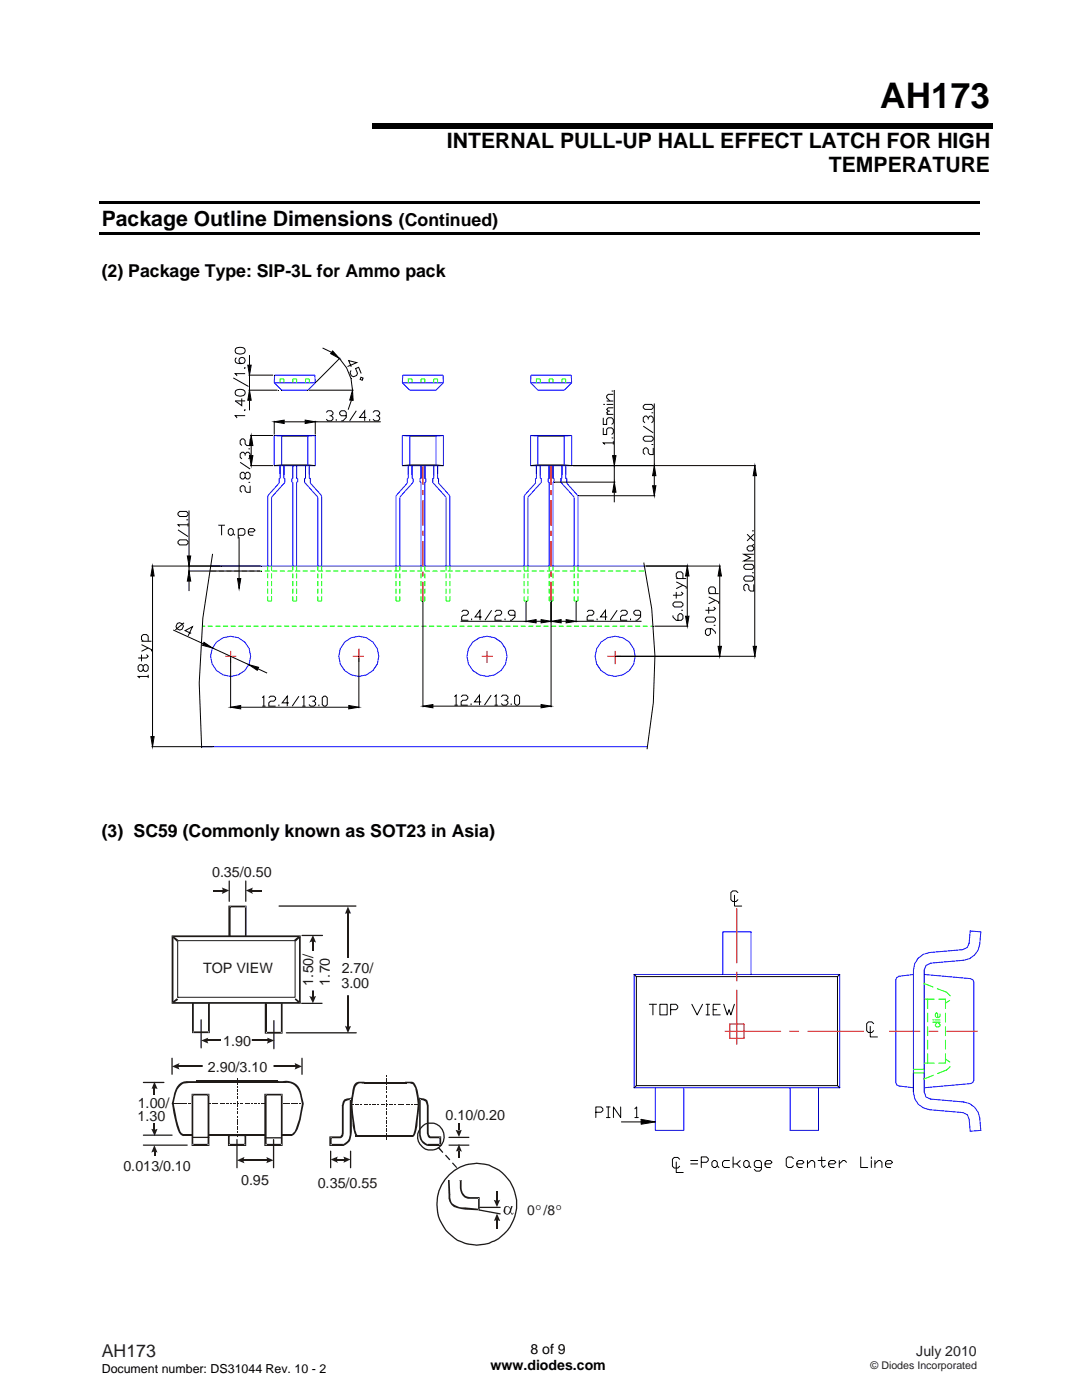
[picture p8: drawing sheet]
<svg xmlns="http://www.w3.org/2000/svg" width="216mm" height="279mm" viewBox="0 0 216 279" stroke-linecap="round" stroke-linejoin="round" font-family="sans-serif">
<path d="M74.3 24.5h123.8v1.1h-123.8zM19.8 40.2h175.6v.5h-175.6zM19.8 46.3h175.6v.5h-175.6z" fill="#000"/>
<g fill="none" stroke="#00f" stroke-width=".2">
<path d="M54.7 76.4h8.2M54.7 76.4l.1-1.5h8l.1 1.5M54.7 76.4l1.5 1.5h5.2l1.5-1.5M80.3 76.4h8.2M80.3 76.4l.1-1.5h8l.1 1.5M80.3 76.4l1.5 1.5h5.2l1.5-1.5M105.9 76.4h8.2M105.9 76.4v-1.5h8.1l.1 1.5M105.9 76.4l1.4 1.5h5.3l1.5-1.5M54.7 86.9l1.5 .1v5.8M54.7 86.9v6h8.2v-6M54.7 86.9h8.2"/>
<path d="M55.9 92.9v2.6h-.2v.9l-2.3 2.7v13.9M56.6 92.9v2.6h.3v.8l-2.7 3v13.7M58.4 92.9v2.6h-.2v.7h.2v16.8M59.2 92.9v2.6h.2v.7h-.2v16.8M61 92.9v2.6h-.2v.8l2.6 3v13.7M61.7 92.9v2.6h.2v.9l2.3 2.7v13.9M62.9 86.9l-1.5 .1v5.8M80.3 86.9l1.5 .1v5.8M80.3 86.9v6h8.2v-6M80.3 86.9h8.2M81.5 92.9v2.6h-.2v.9l-2.3 2.7v13.9M82.2 92.9v2.6h.2v.8l-2.6 3v13.7"/>
<path d="M84 92.9v2.6h-.2v.7h.2v16.8M84.8 92.9v2.6h.2v.7h-.2v16.8M86.6 92.9v2.6h-.3v.8l2.7 3v13.7M87.3 92.9v2.6h.2v.9l2.3 2.7v13.9M88.5 86.9l-1.5 .1v5.8M105.9 86.9l1.4 .1v5.8M105.9 86.9v6h8.2v-6M105.9 86.9h8.2M107 92.9v2.6h-.2v.9l-2.2 2.7v13.9M107.8 92.9v2.6h.2v.8l-2.7 3v13.7M109.6 92.9v2.6h-.2v.7h.2v16.8M110.3 92.9v2.6h.3v.7h-.3v16.8"/>
<path d="M112.1 92.9v2.6h-.2v.8l2.7 3v13.7M112.9 92.9v2.6h.2v.9l2.2 2.7v13.9M114.1 86.9l-1.5 .1v5.8M42 113h86.6M40.2 149h89"/>
<circle cx="46" cy="131" r="4"/>
<circle cx="71.6" cy="131" r="4"/>
<circle cx="97.2" cy="131" r="4"/>
<circle cx="122.7" cy="131" r="4"/>
</g>
<g fill="none" stroke="#0f0" stroke-width=".2">
<path d="M55.9 76.4v-.8h.7v.8M58.4 76.4v-.8h.8v.8M61 76.4v-.8h.7v.8M81.5 76.4v-.8h.7v.8M84 76.4v-.8h.8v.8M86.6 76.4v-.8h.7v.8M107 76.4v-.8h.8v.8M109.6 76.4v-.8h.7v.8M112.1 76.4v-.8h.8v.8M42 114h1.2M43.7 114h1M45.2 114h1"/>
<path d="M46.7 114h1M48.2 114h1.1M49.8 114h1M51.3 114h1M52.8 114h1M53.4 119v1h.8v-1M53.4 113v.9M53.4 114.4v1M53.4 116v1M53.4 117.5v1M54.2 113v.9M54.2 114.4v1"/>
<path d="M54.2 116v1M54.2 117.5v1M54.3 114h1M55.8 114h1.1M57.4 114h1M58.4 119v1h.8v-1M58.4 113v.9M58.4 114.4v1M58.4 116v1M58.4 117.5v1M58.9 114h1M59.2 113v.9"/>
<path d="M59.2 114.4v1M59.2 116v1M59.2 117.5v1M60.4 114h1M61.9 114h1M63.4 119v1h.8v-1M63.4 113v.9M63.4 114.4v1M63.4 116v1M63.4 117.5v1M63.5 114h1M64.2 113v.9"/>
<path d="M64.2 114.4v1M64.2 116v1M64.2 117.5v1M65 114h1M66.5 114h1M68 114h1M69.6 114h1M71.1 114h1M72.6 114h1M74.1 114h1M75.6 114h1.1M77.2 114h1"/>
<path d="M78.7 114h1M79 119v1h.8v-1M79 113v.9M79 114.4v1M79 116v1M79 117.5v1M79.8 113v.9M79.8 114.4v1M79.8 116v1M79.8 117.5v1M80.2 114h1M81.7 114h1"/>
<path d="M83.2 114h1.1M84 119v1h.8v-1M84 113v.9M84 114.4v1M84 116v1M84 117.5v1M84.8 114h1M84.8 113v.9M84.8 114.4v1M84.8 116v1M84.8 117.5v1M86.3 114h1"/>
<path d="M87.8 114h1M89 119v1h.8v-1M89 113v.9M89 114.4v1M89 116v1M89 117.5v1M89.3 114h1.1M89.8 113v.9M89.8 114.4v1M89.8 116v1M89.8 117.5v1M90.9 114h1"/>
<path d="M92.4 114h1M93.9 114h1M95.4 114h1.1M97 114h1M98.5 114h1M100 114h1M101.5 114h1.1M103 114h1.1M104.6 114h1M104.6 119v1h.7v-1M104.6 113v.9M104.6 114.4v1"/>
<path d="M104.6 116v1M104.6 117.5v1M105.3 113v.9M105.3 114.4v1M105.3 116v1M105.3 117.5v1M106.1 114h1M107.6 114h1M109.1 114h1.1M109.6 119v1h.7v-1M109.6 113v.9M109.6 114.4v1"/>
<path d="M109.6 116v1M109.6 117.5v1M110.3 113v.9M110.3 114.4v1M110.3 116v1M110.3 117.5v1M110.7 114h1M112.2 114h1M113.7 114h1M114.6 119v1h.7v-1M114.6 113v.9M114.6 114.4v1"/>
<path d="M114.6 116v1M114.6 117.5v1M115.2 114h1M115.3 113v.9M115.3 114.4v1M115.3 116v1M115.3 117.5v1M116.8 114h1M118.3 114h1M119.8 114h1M121.3 114h1M122.9 114h.9"/>
<path d="M124.4 114h1M125.9 114h1M127.4 114h1.2M40.3 125h.6M41.4 125h1.1M43 125h1M44.5 125h1M46 125h1M47.5 125h1.1M49.1 125h1M50.6 125h1M52.1 125h1"/>
<path d="M53.6 125h1.1M55.2 125h1M56.7 125h1M58.2 125h1M59.7 125h1M61.3 125h1M62.8 125h1M64.3 125h1M65.8 125h1M67.3 125h1M68.9 125h1M70.4 125h1"/>
<path d="M71.9 125h1M73.4 125h1M75 125h1M76.5 125h1M78 125h1M79.5 125h1M81 125h1.1M82.6 125h1M84.1 125h1M85.6 125h1M87.1 125h1M88.6 125h1.1"/>
<path d="M90.2 125h1M91.7 125h1M93.2 125h1M94.7 125h1.1M96.3 125h1M97.8 125h1M99.3 125h1M100.8 125h1.1M102.4 125h1M103.9 125h1M105.4 125h1M106.9 125h1"/>
<path d="M108.5 125h1M110 125h1M111.5 125h1M113 125h1M114.5 125h1M116.1 125h1M117.6 125h1M119.1 125h1M120.6 125h1M122.2 125h1M123.7 125h1M125.2 125h1"/>
<path d="M126.7 125h1M128.2 125h1.1M129.8 125h.6"/>
</g>
<g fill="none" stroke="#f00" stroke-width=".2">
<path d="M84.4 92.9v3.9M84.4 97.8v1M84.4 99.8v5.1M110 92.9v3.9M110 97.8v1M110 99.8v5.1M84.4 105.9v1.1M84.4 108v5.1M84.4 114.1v1M84.4 116.1v3.9M110 105.9v1.1M110 108v5.1"/>
<path d="M110 114.1v1M110 116.1v3.9M45 131h2.2M46 129.9v2.4M70.4 131h2.2M71.6 129.5v2.6M96.1 131h2.2M97.2 129.9v2.4M121.2 131h2.6M122.7 129.9v2.6"/>
</g>
<g fill="none" stroke="#000" stroke-width=".2">
<path d="M46.5 75.4l3.1 1.7M47 78a1.26 1.26 0 0 1 1.9 .3v.2a1.14 1.14 0 0 1-2 0zM47 69.6a1.58 1.58 0 0 1 1.8 0 .63 .63 0 0 1-.3 .9 1.65 1.65 0 0 1-1.5-.1zM47.2 71.4a.59 .59 0 0 0-.3 .6 .59 .59 0 0 0 .4 .5 1.5 1.5 0 0 0 1.5-.2 .62 .62 0 0 0-.3-.9 .62 .62 0 0 0-.8 .4 .62 .62 0 0 0 .5 .8M48.2 79.5v1.5l-1.3-1h2M48.8 73.3l.1 .1h-.2M48.9 74.6h-2l.4 .4M49.4 72.9h.7l-.3 2zM49.6 74.9h4.9M49.6 77.9h5.8M49.8 70.9v2M49.8 74.9v3"/>
<path d="M49.8 79.9v2M49.8 77.9l.3 2h-.7zM61.6 77.9h8.9M64.4 69.4l1.8 .9M66.4 70l1.3 1.5-1.7-.9zM67.7 71.5l1.5 1.9 .8 2.2 .3 2.3M67.9 71.4l-4.8 4.9M69.3 73.2l1.9-.8-1.6-.4 .5 1.2M70 73.9l-.2 .5 .3 .6 .4 .2 .7-.3 .1-.4-.3-.9 .6-.3 .5 1.2M70.1 79.9l-.6 1.9M70.3 77.9l.2 2-.7-.1zM72 75.3l.5 .2-.2 .4-.4-.2z"/>
<path d="M122 78h.4M122.4 78.7h-1l-.3 .3v.4l.6 .6M122.6 77.8v13.1M47.9 92.3l2 1.3M48.8 81.7l.1 .1-.1 .1-.1-.1M48.9 83h-2l.4 .4M48.9 90.9v-.3l-.3-.3h-.3l-.4 .3v.6l.4 .4M48.9 94.6l.4-.3h.3l.3 .3v.7l-.3 .3h-.3l-.4-.3v-.7l-.3-.3h-.3l-.4 .3v.7l.4 .3h.3l.3-.3M48.9 90.6l.4-.3h.3l.3 .3v.6l-.3 .4M49.6 96.3h.3M49.6 89.6h.3M49.8 90.9h.7l-.4 2z"/>
<path d="M49.9 92.9h4.6M49.9 86.9h4.6M49.9 96.9v1.4h-.6l-.4-.4v-.6l-.3-.4h-.3l-.4 .4v.6l.4 .4M49.9 87.6v1.3h-.6l-.4-.3v-.7l-.3-.3h-.3l-.4 .3v.7l.4 .3M50.1 86.9l.4 2h-.7zM50.1 88.9v2M54.7 84.2l2-.4v.7zM54.7 92.9l1.5-.1 6.7 .1M54.7 84v2.7M56.2 87h5.2M56.7 84.2h4.2M60.9 83.8l2 .4-2 .3z"/>
<path d="M62.9 84v2.7M62.9 84.2h13.1M65.1 82.3l.3-.3h.7l.3 .3v.3l-.3 .4h-.3M66.1 83l.3 .3v.4l-.3 .3h-.7l-.3-.3M67.1 83.7v.3M69.1 83h-1l-.3-.4v-.3l.3-.3h.7l.3 .3v1l-.7 .7h-.3M71.1 82l-1.3 2M73.1 83.3h-1.3l1-1.3v2M73.8 83.7v.3M74.4 82.3l.4-.3h.6l.4 .3v.3l-.4 .4h-.3M75.4 83l.4 .3v.4l-.4 .3h-.6l-.4-.3M80.3 92.9l1.5-.1 6.7 .1"/>
<path d="M81.8 87h5.2M105.9 92.9l1.4-.1 6.8 .1M107.3 87h5.3M110.7 96.2h12.1M114.3 92.9h36.5M115.5 98.9h15.2M120.4 85.4v1.3h.7v-1l.3-.3h.6l.4 .3v.7l-.4 .3M120.4 83.4v1.3h.7v-1l.3-.3h.6l.4 .3v.7l-.4 .3M120.4 80.7h.3M121.1 80h1.3M121.1 82.7h1.3M121.1 80.7h1.3"/>
<path d="M121.7 82h-.3l-.3 .4 .3 .3M122 87.4h.4M122.2 90.9h.7l-.3 2zM122.4 88.4h-2l.3 .3M122.4 81.4h-1l-.3 .3 .3 .3M122.4 88.1v.6M122.6 92.9v3.3M122.6 98.2v2M122.6 96.2l.3 2h-.7zM128.4 87.4l.3-.3h1.3l.3 .3v.3l-.3 .4h-1.3l-.3-.4zM128.4 81l.3-.3h1.3l.3 .3v.4l-.3 .3h-1.3l-.3-.3zM128.4 85l1.9 1.4"/>
<path d="M129.3 83.4l.4-.4h.3l.3 .4v.7l-.3 .3M129.3 83.7v-.3l-.3-.4h-.3l-.3 .4v.7l.3 .3M130 88.7h.3M130 82.4h.3M130.2 96.9h.7l-.3 2zM130.3 89.4v1.3h-.6l-.4-.3v-.7l-.3-.3h-.3l-.3 .3v.7l.3 .3M130.6 80.5v12.4M130.6 94.9v2M130.6 92.9l.3 2h-.7zM150.6 94.9v34.1M150.6 92.9l.3 2h-.6zM30.2 113h21.8"/>
<path d="M30.4 115v32M30.4 113l.4 2h-.7zM35.5 108.1l.4-.4h1.3l.3 .4v.3l-.3 .4h-1.3l-.4-.4zM35.5 102.4l.4-.3h1.3l.3 .3v.3l-.3 .4h-1.3l-.4-.4zM35.5 105.7l2 1.4M37.2 103.7h.3M37.4 111h.7l-.4 2zM37.5 104.7h-2l.4 .4M37.5 114h14.5M37.5 104.4v.7M37.7 101.9v9.1M37.7 113v1"/>
<path d="M37.7 116v2M37.7 114l.4 2h-.7zM42.4 110.5l-1.9 12.9-.7 12.9 .4 13M43.6 104.8h1.3M44.2 104.8v2M45.6 105.8l.3-.3h.3l.3 .3v.7l-.3 .3h-.3l-.3-.3zM46.5 106.5l.4 .3M47.4 115.5h.6l-.3 2zM47.5 105.8l.4-.3h.7l.3 .3v.7l-.3 .3h-1.1M47.5 105.5v2M47.7 107.2v8.3M49.6 106.2h.9l.4-.4-.4-.3h-.6l-.3 .3v.7l.3 .3h.6"/>
<path d="M128.5 112.3a92.5 92.5 0 0 1 .6 37.2M128.8 113h15M134.9 116.1l2 1v.4M134.9 118.1v1.4M134.9 115.5h2M135.3 115.5l-.4-.4v-.6l.4-.4h.6l.4 .4v1M135.9 118.1l.4 .4-.4 .3h-1.6M136.3 116.8l-1.4 .7M137.1 113l.4 2h-.7zM137.1 115v8M141.4 119.1l2 1v.4M141.4 118.5h2"/>
<path d="M141.8 118.5l-.4-.4v-.6l.4-.4h.6l.3 .4v1M142.7 119.8l-1.3 .7M143.6 115v14M143.6 113l.4 2h-.7zM148.7 115h1.4l.3 .3v.3l-.3 .4h-1.4l-.3-.4v-.3zM148.7 112.6h1.4l.3 .4v.3l-.3 .3h-1.4l-.3-.3v-.3zM149.1 109.3l.3-.4h.7l.3 .4v.3l-.3 .4h-.7l-.3-.4zM149.1 106.6l1.3 1.3M150.1 114.3h.3M150.1 105.9h.3M150.4 110.6h-2l1.4 .7-1.4 .7h2M150.4 106.6l-1.3 1.3"/>
<path d="M150.4 108.6l-.3 .3M150.4 116.6v1.4h-.6l-.4-.4v-.6l-.3-.4h-.4l-.3 .4v.6l.3 .4M28.2 128h2M28.2 128.7l2 .9v.4M28.2 130.6v1.4M28.6 133l.3-.3h.3l.4 .3v.6l-.4 .4h-.3l-.3-.4v-.6l-.4-.3h-.3l-.3 .3v.6l.3 .4h.3l.4-.4M28.6 128l-.4-.4v-.6l.4-.4h.6l.4 .4v1M29.2 130.6l.4 .4-.4 .3h-1.6M29.6 129.3l-1.4 .7M29.6 135h-2l.3 .3M29.6 134.7v.6M34.6 125.7l6 2.8"/>
<path d="M35.4 124.4l.4-.1 .6 .2 .2 .5-.3 .6-.4 .2-.6-.3-.2-.5zM36.7 124.3l-1.7 1.4M38.1 126.4l-1.2-.5 1.5-.8-.9 1.8M40.7 128.2l1.7 1.1-2-.5zM42.4 129.3l7.3 3.4M46 131.2v10.1M49.7 132.7l1.9 .5-.3 .6zM51.5 133.5l1.8 .8M52.3 139.3l.3-.4v2M53.6 139.3l.4-.4h.7l.3 .4v.3l-.3 .3h-.7l-.4 .4v.6h1.4M59.6 138.9l-1.3 2M60.3 139.3l.3-.4v2"/>
<path d="M61.6 139.3l.4-.4h.6l.4 .4v.3l-.4 .3h-.3M62.6 139.9l.4 .4v.3l-.4 .3h-.6l-.4-.3M64.3 139.3l.3-.4h.4l.3 .4v1.3l-.3 .3h-.4l-.3-.3zM71.6 131.2v10.1M84.4 120.1v21M90.7 139.1l.3-.4v2M91.9 124h13.1M92 139.1l.4-.4h.6l.3 .4v.3l-.3 .3h-.6l-.4 .4v.6h1.3M92.1 122.1l.3-.3h.7l.4 .3v.3l-.4 .4h-.7l-.3 .3v.7h1.4M94.1 123.4v.4M96.1 123.1h-1.3l1-1.3v2M98 138.7l-1.3 2"/>
<path d="M98.1 121.8l-1.3 2M98.7 139.1l.3-.4v2M98.8 122.1l.3-.3h.7l.3 .3v.3l-.3 .4h-.7l-.3 .3v.7h1.3M100 139.1l.3-.4h.7l.3 .4v.3l-.3 .3h-.3M100.8 123.4v.4M101 139.7l.3 .4v.3l-.3 .3h-.7l-.3-.3M102.8 122.8h-1l-.4-.4v-.3l.4-.3h.6l.4 .3v1l-.7 .7h-.3M103 138.7h.3l.4 .4v1.3l-.4 .3h-.3l-.3-.3v-1.3zM105 120.1v4.1M105 124l2-.3v.6zM107 124h1M108 123.7l2 .3-2 .3z"/>
<path d="M110 120.1v21M110 124l2-.3v.6zM112 124h1M113 123.7l2 .3-2 .3zM115 120.1v4.1M115 124h13M117.2 122.1l.3-.3h.7l.3 .3v.3l-.3 .4h-.7l-.3 .3v.7h1.3M119.1 123.4v.4M121.2 123.1h-1.4l1-1.3v2M123 131h27.8M123.1 121.8l-1.3 2M123.8 122.1l.3-.3h.7l.4 .3v.3l-.4 .4h-.7l-.3 .3v.7h1.4"/>
<path d="M125.8 123.4v.4M127.8 122.8h-1l-.3-.4v-.3l.3-.3h.7l.3 .3v1l-.7 .7h-.3M130.6 125h6.7M134.3 122.8v.3l.6 .7h1l.4-.3v-.7l-.4-.3h-.3l-.3 .3v1M134.6 120.1h1.3l.4 .4v.3l-.4 .3h-1.3l-.3-.3v-.3zM135.9 121.8h.4M136.8 123h.7l-.4 2zM140.8 123.5l.3-.4h1.3l.3 .4v.3l-.3 .3h-1.3l-.3-.3zM141.4 121.1v1.4M141.8 125.5v1l-.4 .3h-.3l-.3-.3v-.7l.3-.3h1l.6 .7v.3M142.4 121.1l.3 .4-.3 .3h-1.6M142.4 124.8h.3"/>
<path d="M143.3 129h.7l-.4 2zM150.3 129h.6l-.3 2zM30.1 147h.7l-.4 2zM30.2 149h12.3M46 141.1l2-.3v.7zM48 141.1h21.6M52.3 140.9h.7M55.6 140.6v.3M57.6 140.3h-1.3l1-1.4v2M60.3 140.9h.7M63.6 140.6v.3M69.6 140.8l2 .3-2 .4z"/>
<path d="M84.4 140.9l2-.3v.7zM86.4 140.9h21.6M90.7 140.7h.7M94 140.4v.3M96 140.1h-1.3l1-1.4v2M98.7 140.7h.6M102 140.4v.3M108 140.6l2 .3-2 .4z"/>
</g>
<g fill="#000">
<path d="M49.8 77.9l.3 2h-.7zM49.4 72.9h.7l-.3 2zM66.4 70l1.3 1.5-1.7-.9zM70.3 77.9l.2 2-.7-.1zM49.8 90.9h.7l-.4 2zM50.1 86.9l.4 2h-.7zM54.7 84.2l2-.4v.7zM60.9 83.8l2 .4-2 .3zM122.6 96.2l.3 2h-.7zM122.2 90.9h.7l-.3 2zM130.2 96.9h.7l-.3 2zM130.6 92.9l.3 2h-.7z"/>
<path d="M150.6 92.9l.3 2h-.6zM30.4 113l.4 2h-.7zM37.7 114l.4 2h-.7zM37.4 111h.7l-.4 2zM47.4 115.5h.6l-.3 2zM137.1 113l.4 2h-.7zM143.6 113l.4 2h-.7zM40.7 128.2l1.7 1.1-2-.5zM49.7 132.7l1.9 .5-.3 .6zM105 124l2-.3v.6zM108 123.7l2 .3-2 .3zM110 124l2-.3v.6z"/>
<path d="M113 123.7l2 .3-2 .3zM136.8 123h.7l-.4 2zM143.3 129h.7l-.4 2zM150.3 129h.6l-.3 2zM30.1 147h.7l-.4 2zM46 141.1l2-.3v.7zM69.6 140.8l2 .3-2 .4zM84.4 140.9l2-.3v.7zM108 140.6l2 .3-2 .4z"/>
</g>
<path d="M45.7 226.5h3.2v2h-3.2z" fill="#fff"/>
<path d="M45.7 228.3h3.2v.4h-3.2zM48.9 228.5h.2v.2h-.2zM48.8 226.5h.3v2h-.3zM48.9 226.4h.2v.1h-.2zM45.7 226.4h3.2v.3h-3.2zM45.5 226.4h.2v.1h-.2zM45.5 226.5h.3v2h-.3zM45.5 228.5h.2v.2h-.2z" fill-rule="evenodd" fill="#1f1a17"/>
<path d="M36.5 226.6h21.7" fill="none" stroke="#1f1a17" stroke-width=".34"/>
<path d="M34.3 211.2v3.2M60.3 211.2v3.2" fill="none" stroke="#1f1a17" stroke-width=".26"/>
<path d="M34.3 212.8l1.5-.6a1.04 1.04 0 0 0 0 1.2z" fill-rule="evenodd" fill="#1f1a17"/>
<path d="M35.6 212.8h23.4" fill="none" stroke="#1f1a17" stroke-width=".25"/>
<path d="M58.8 212.2l1.5 .6-1.5 .6 .2-.4z" fill-rule="evenodd" fill="#1f1a17"/>
<path d="M89.6 228.5h4" fill="none" stroke="#1f1a17" stroke-width=".26"/>
<path d="M30.8 228.5l.6 1.5-.3-.2-.9 .2z" fill-rule="evenodd" fill="#1f1a17"/>
<path d="M30.7 229.8h.3v.9h-.3z" fill="#1f1a17"/>
<path d="M45.7 175.8v4.1M49 175.8v4.1M89.6 227h4" fill="none" stroke="#1f1a17" stroke-width=".26"/>
<g fill="#1f1a17">
<path d="M44.3 177.1l1.4 .6-1.4 .6a1 1 0 0 0 0-1.2z" fill-rule="evenodd"/>
<path d="M49 177.7l1.5-.6-.2 .3v.8l.2 .2z" fill-rule="evenodd"/>
</g>
<g fill="#1f1a17">
<path d="M42.6 177.6h1.9v.3h-1.9z"/>
<path d="M50.2 177.6h2v.3h-2z"/>
</g>
<path d="M55.7 180.8h15.3M60.3 186.7h4M28.6 216h4.1M57.1 206.1h14M60.2 200.2h4.1M28.6 226.5h5.7M28.6 228.5h8.8" fill="none" stroke="#1f1a17" stroke-width=".26"/>
<path d="M62.4 186.6l.7 1.5-.5-.2-.9 .2z" fill-rule="evenodd" fill="#1f1a17"/>
<path d="M62.4 187.9v11" fill="none" stroke="#1f1a17" stroke-width=".25"/>
<g fill="#1f1a17">
<path d="M61.7 198.8l.5 .1 .9-.1-.7 1.4z" fill-rule="evenodd"/>
<path d="M69.4 180.9l.7 1.5a1.32 1.32 0 0 0-1.3 0z" fill-rule="evenodd"/>
</g>
<path d="M69.5 182.2v22.7" fill="none" stroke="#1f1a17" stroke-width=".25"/>
<g fill="#1f1a17">
<path d="M68.8 204.7l.4 .2 .9-.2-.7 1.5z" fill-rule="evenodd"/>
<path d="M66 231.4l1.5-.6-.2 .3v.7l.2 .3z" fill-rule="evenodd"/>
<path d="M68.5 230.8l1.5 .6-1.5 .7 .2-.4v-.6z" fill-rule="evenodd"/>
<path d="M47.3 231.6l1.5-.7-.2 .4v.5l.2 .4z" fill-rule="evenodd"/>
</g>
<path d="M67.2 231.3h1.5v.3h-1.5z" fill="#1f1a17"/>
<path d="M48.6 231.5h4.8" fill="none" stroke="#1f1a17" stroke-width=".25"/>
<path d="M53.1 230.9l1.5 .7-1.5 .6 .2-.4v-.6z" fill-rule="evenodd" fill="#1f1a17"/>
<path d="M66 229.7v3.3M70 229.7v3.3" fill="none" stroke="#1f1a17" stroke-width=".26"/>
<path d="M60.2 190h6.1v7.6h-6.1z" fill="#fff"/>
<path d="M60.2 190h6.1v7.6h-6.1z" fill="none" stroke="#fff" stroke-width=".2"/>
<g fill="#fff">
<path d="M26.5 218.4h7.6v4.9h-7.6z"/>
<path d="M66.5 191.3h7.5v7.2h-7.5z"/>
</g>
<path d="M66.5 191.3h7.5v7.2h-7.5z" fill="none" stroke="#fff" stroke-width=".2"/>
<path d="M40.6 211.2h13.9v3.2h-13.9z" fill="#fff"/>
<path d="M40.6 211.2h13.9v3.2h-13.9z" fill="none" stroke="#fff" stroke-width=".2"/>
<path d="M38.4 218.4h3.2v10.1h-3.2z" fill="#fff"/>
<path d="M38.4 228.3h3.2v.4h-3.2zM41.6 228.5h.2v.2h-.2zM41.4 218.4h.4v10.1h-.4zM41.6 218.3h.2v.1h-.2zM38.4 218.3h3.2v.3h-3.2zM38.2 218.3h.2v.1h-.2zM38.2 218.4h.4v10.1h-.4zM38.2 228.5h.2v.2h-.2z" fill-rule="evenodd" fill="#1f1a17"/>
<path d="M53 218.4h3.2v10.1h-3.2z" fill="#fff"/>
<path d="M53 228.3h3.2v.4h-3.2zM56.2 228.5h.2v.2h-.2zM56 218.4h.4v10.1h-.4zM56.2 218.3h.2v.1h-.2zM53 218.3h3.2v.3h-3.2zM52.7 218.3h.3v.1h-.3zM52.7 218.4h.5v10.1h-.5zM52.7 228.5h.3v.2h-.3z" fill-rule="evenodd" fill="#1f1a17"/>
<path d="M68.6 219.9a1.58 1.58 0 0 1 1.4-.6v7.2a2.06 2.06 0 0 1-1.5 2h-2.5v-1.5h1.7a.76 .76 0 0 0 .7-.7v-5.6z" fill-rule="evenodd" fill="#fff"/>
<path d="M68.7 219.4l1.3-.3v.4a1.17 1.17 0 0 0-1.4 1.2h-.4a1.67 1.67 0 0 1 .5-1.3zM70 219.1v.2zM70 219.1l.1 .4h-.1zM70 219.1h.2v.2h-.2zM69.8 219.3h.4v6.6h-.4zM69.8 225.9h.4l-.2 1.5-.4-.2zM68.4 228.4l.8-.5 .4-.7 .4 .2a2.53 2.53 0 0 1-1.5 1.3zM68.5 228.5v.2zM66 228.3h2.5v.4h-2.5zM65.7 228.5h.3v.2h-.3zM65.7 227h.5v1.5h-.5zM65.7 226.8h.3v.2h-.3zM66 226.8h1.7v.4h-1.7zM68.2 225.6h.4a1.19 1.19 0 0 1-.6 1.6h-.3v-.4l.3-.1a1.08 1.08 0 0 0 .2-1.1zM68.2 225.3h.4v.3h-.4zM68.2 224.9h.4v.4h-.4zM68.2 220.7h.4v4.2h-.4zM68.2 220.7h.2z" fill-rule="evenodd" fill="#1f1a17"/>
<path d="M38.4 227h3.3M47.3 227.4v5.6M52.9 227.1h3.2M54.6 227.4v5.6" fill="none" stroke="#1f1a17" stroke-width=".26"/>
<path d="M83.8 219.3a1.25 1.25 0 0 1 1.5 1.4v5a1.16 1.16 0 0 0 .5 1.2l2.1 .1v1.5h-2.6a2.16 2.16 0 0 1-1.5-2.6z" fill-rule="evenodd" fill="#fff"/>
<g fill="#1f1a17">
<path d="M83.9 219.1a1.24 1.24 0 0 1 1.5 1.1l.1 .5h-.3l-.1-.4a.76 .76 0 0 0-.7-.7l-.6-.1zM83.9 219.1l-.1 .2zM83.8 219.1v.4zM83.6 219.1h.2v.2h-.2zM83.6 219.3h.3v6.6h-.3zM83.6 225.9h.3l.2 1.3-.3 .2zM83.8 227.4l.3-.2 .2 .4 1 .8v.3a2.41 2.41 0 0 1-1.5-1.3zM85.3 228.5v.2zM85.3 228.3h2.6v.4h-2.6zM87.9 228.5h.1v.2h-.1zM87.7 227h.3v1.5h-.3zM87.9 226.8h.1v.2h-.1zM86.1 226.8h1.8v.4h-1.8zM85.2 225.6h.3a.89 .89 0 0 0 .6 1.2v.4a.64 .64 0 0 1-.8-.5zM85.2 225.3h.3v.3h-.3zM85.2 224.9h.3v.4h-.3zM85.2 220.7h.3v4.2h-.3zM85.3 220.7h.2z" fill-rule="evenodd"/>
<path d="M45.8 186.8h3.2v.3h-3.2zM49 187h.2v.1h-.2zM48.9 180.9h.3v6.1h-.3zM49 180.7h.2v.2h-.2zM45.8 180.7h3.2v.4h-3.2zM45.6 180.7h.2v.2h-.2zM45.6 180.9h.4v6.1h-.4zM45.6 187h.2v.1h-.2z" fill-rule="evenodd"/>
<path d="M38.5 205.8h3.2v.4h-3.2zM41.7 206h.2v.2h-.2zM41.5 200.1h.4v5.9h-.4zM41.7 199.8h.2v.3h-.2zM38.5 199.8h3.2v.4h-3.2zM38.3 199.8h.2v.3h-.2zM38.3 200.1h.4v5.9h-.4zM38.3 206h.2v.2h-.2z" fill-rule="evenodd"/>
<path d="M53.1 205.9h3.1v.4h-3.1zM56.2 206.1h.2v.2h-.2zM56 200.1h.4v6h-.4zM56.2 199.9h.2v.2h-.2zM53.1 199.9h3.1v.3h-3.1zM52.8 199.9h.3v.2h-.3zM52.8 200.1h.5v6h-.5zM52.8 206.1h.3v.2h-.3z" fill-rule="evenodd"/>
</g>
<path d="M39.3 215.9h16.2" fill="none" stroke="#1f1a17" stroke-width=".44"/>
<g fill="#1f1a17">
<path d="M35.5 225.4l.3-.1a1.18 1.18 0 0 0 1 1.1l-.1 .3a1.56 1.56 0 0 1-1.2-1.3zM34.3 220.3h.4l.6 3.2 .5 1.8-.3 .1-.9-3.3z" fill-rule="evenodd"/>
<path d="M59.1 225.2l.3 .1a1.96 1.96 0 0 1-1.4 1.4v-.3l.8-.6zM60.3 220.2l.3 .1a22.7 22.7 0 0 1-1.2 5l-.3-.1a18.9 18.9 0 0 0 1.2-5z" fill-rule="evenodd"/>
<path d="M38.4 215.8h1v.3h-1zM35.7 216.4a3.2 3.2 0 0 1 2.7-.6v.3a2.87 2.87 0 0 0-3.5 2.8l-.3 1.5-.4-.1 .4-1.4a4.6 4.6 0 0 1 1.1-2.5z" fill-rule="evenodd"/>
<path d="M55.2 215.7v.4zM55.2 215.7l1.1 .1v.3h-1.1zM56.3 215.8a3.1 3.1 0 0 1 4 3l.3 1.5h-.3a6 6 0 0 0-1.5-3.7 3.1 3.1 0 0 0-2.5-.5z" fill-rule="evenodd"/>
</g>
<path d="M72.6 216h8.4" fill="none" stroke="#1f1a17" stroke-width=".32"/>
<g fill="#1f1a17">
<path d="M70.6 225.6l.3-.1 .3 .8 .2 .2-.1 .4a1.51 1.51 0 0 1-.7-1.3zM70 220.4h.3l.6 5.1-.3 .1z" fill-rule="evenodd"/>
<path d="M82.7 225.4l.4 .1a1.64 1.64 0 0 1-.8 1.4l-.1-.4a1.28 1.28 0 0 0 .5-1.1zM83.4 220.3h.3l-.6 5.2-.4-.1z" fill-rule="evenodd"/>
<path d="M72.1 215.9h.6v.3h-.6zM70.8 216.3l.4-.3 .6-.1h.3v.3a1.26 1.26 0 0 0-1.3 1.2l-.5 3h-.3l.4-3.1z" fill-rule="evenodd"/>
<path d="M80.8 215.9h.6v.3h-.6zM81.4 215.9h.8a2.19 2.19 0 0 1 1.2 1.8l.3 2.6h-.3a10.7 10.7 0 0 0-.8-3.6 1.25 1.25 0 0 0-1.2-.5z" fill-rule="evenodd"/>
</g>
<path d="M71 226.7h11.4" fill="none" stroke="#1f1a17" stroke-width=".36"/>
<path d="M95.7 241.5l4.1 .8M95.7 241h4.1" fill="none" stroke="#1f1a17" stroke-width=".26"/>
<path d="M100.7 240.9l.2-.2a.8 .8 0 0 1 1 .5l.1-.5h.3l-.3 1v.4l.3 .1 .2-.3v.3l-.3 .2h-.2l-.1-.5a.74 .74 0 0 1-1.1 .4 .74 .74 0 0 1-.2-1.1zM100.9 241l-.1 1 .3 .3h.2l.5-.8-.1-.3-.4-.4z" fill-rule="evenodd" fill="#1f1a17"/>
<path d="M89.5 234.4h1.8a1.91 1.91 0 0 1 .6 2.1 2.09 2.09 0 0 0 1.8 2.6h1.8v2.3a12.8 12.8 0 0 1-4.6-.6 2.17 2.17 0 0 1-1.2-2.4z" fill-rule="evenodd" fill="#fff"/>
<path d="M90.7 234.3a.91 .91 0 0 1 1.3 .8l.1 .5-.3 .1-.4-1-.7-.1zM89.5 234.1l1.2 .2v.3h-1.2zM89.3 234.1h.2v.3h-.2zM89.3 234.4h.4l.2 4h-.4zM89.7 238.4h.2zM89.5 238.4h.4l.1 1.3-.3 .1zM89.7 239.8l.3-.1a2.71 2.71 0 0 0 2.8 1.3v.4l-1.6-.3a1.99 1.99 0 0 1-1.5-1.3zM92.8 241.2v.2zM92.8 241l2.7 .2v.4l-2.7-.2zM95.5 241.4h.2v.2h-.2zM95.4 239.1h.3v2.3h-.3zM95.5 238.9h.2v.2h-.2zM93.7 238.9h1.8v.3h-1.8zM92 238.1l.4-.1a1.45 1.45 0 0 0 1.3 .9v.3h-.6a1.68 1.68 0 0 1-1.1-1.1zM91.8 236h.3v1l.3 1-.4 .1-.2-.5zM91.9 236h.2zM91.8 235.6h.3v.4h-.3zM91.9 235.6h.2z" fill-rule="evenodd" fill="#1f1a17"/>
<path d="M88.9 233.6h3.5v1.9h-3.5z" fill="#fff"/>
<g fill="#1f1a17">
<path d="M98.5 239.4l.3 .2h.7l.3-.2-.6 1.5z" fill-rule="evenodd"/>
<path d="M99.2 242.2l.6 1.4h-.6v-.1l-.6 .1z" fill-rule="evenodd"/>
</g>
<g fill="#1f1a17">
<path d="M99 237.8h.3v1.9h-.3z"/>
<path d="M99 243.5h.3v1.7h-.3z"/>
</g>
<g fill="#131516">
<path d="M87.3 229.1l.3-.2 .9 1-.2 .2z" fill-rule="evenodd"/>
<path d="M88.8 230.6l.2-.2 .9 1-.2 .2z" fill-rule="evenodd"/>
<path d="M90.2 232.2l.2-.2 .8 .9-.1 .2z" fill-rule="evenodd"/>
</g>
<g fill="none" stroke="#1f1a17" stroke-width=".26">
<path d="M90 234.2a8 8 0 0 1 13.1 5.3 8 8 0 0 1-11.1 8.3 8.1 8.1 0 0 1-2-13.6z"/>
<circle cx="86" cy="226.8" r="2.68"/>
</g>
<g fill="#1f1a17">
<path d="M70.2 220.3h.4v.2h-.4z"/>
<path d="M70.9 220.3h.7v.2h-.7z"/>
<path d="M72 220.3h.3v.2h-.3z"/>
<path d="M72.6 220.3h.7v.2h-.7z"/>
<path d="M73.6 220.3h.3v.2h-.3z"/>
<path d="M74.3 220.3h.7v.2h-.7z"/>
<path d="M75.3 220.3h.4v.2h-.4z"/>
<path d="M76 220.3h.7v.2h-.7z"/>
<path d="M77 220.3h.3v.2h-.3z"/>
<path d="M77.6 220.3h.7v.2h-.7z"/>
<path d="M78.7 220.3h.3v.2h-.3z"/>
<path d="M79.4 220.3h.7v.2h-.7z"/>
<path d="M80.3 220.3h.4v.2h-.4z"/>
<path d="M81 220.3h.7v.2h-.7z"/>
<path d="M82.1 220.3h.3v.2h-.3z"/>
<path d="M82.7 220.3h.7v.2h-.7z"/>
<path d="M41.9 220.2h.2v.1h-.2z"/>
<path d="M42.4 220.2h.6v.1h-.6z"/>
<path d="M43.2 220.2h.3v.1h-.3z"/>
<path d="M43.8 220.2h.6v.1h-.6z"/>
<path d="M44.6 220.2h.3v.1h-.3z"/>
<path d="M45.2 220.2h.5v.1h-.5z"/>
<path d="M46 220.2h.3v.1h-.3z"/>
<path d="M46.6 220.2h.5v.1h-.5z"/>
<path d="M47.4 220.2h.3v.1h-.3z"/>
<path d="M48 220.2h.5v.1h-.5z"/>
<path d="M48.9 220.2h.2v.1h-.2z"/>
<path d="M49.4 220.2h.5v.1h-.5z"/>
<path d="M50.2 220.2h.3v.1h-.3z"/>
<path d="M50.8 220.2h.6v.1h-.6z"/>
<path d="M51.6 220.2h.3v.1h-.3z"/>
<path d="M52.1 220.2h.6v.1h-.6z"/>
<path d="M56.1 220.2h.2v.1h-.2z"/>
<path d="M56.4 220.2h.2v.1h-.2z"/>
<path d="M56.7 220.2l.1 .1z"/>
<path d="M56.9 220.2h.2v.1h-.2z"/>
<path d="M57.3 220.2v.1z"/>
<path d="M57.4 220.2h.3v.1h-.3z"/>
<path d="M57.8 220.2h.1v.1h-.1z"/>
<path d="M58 220.2h.2v.1h-.2z"/>
<path d="M58.4 220.2l.1 .1z"/>
<path d="M58.5 220.2h.3v.1h-.3z"/>
<path d="M58.9 220.2l.1 .1z"/>
<path d="M59.1 220.2h.2v.1h-.2z"/>
<path d="M59.4 220.2l.1 .1z"/>
<path d="M59.7 220.2h.1v.1h-.1z"/>
<path d="M59.9 220.2h.2v.1h-.2z"/>
<path d="M60.2 220.2h.2v.1h-.2z"/>
</g>
<path d="M40.1 207.6l1.5-.5-.2 .2v.7l.2 .3z" fill-rule="evenodd" fill="#1f1a17"/>
<path d="M41.4 207.6h12" fill="none" stroke="#1f1a17" stroke-width=".25"/>
<path d="M53.3 207.1l1.4 .5-1.4 .7a1.1 1.1 0 0 0 0-1.2z" fill-rule="evenodd" fill="#1f1a17"/>
<path d="M40.1 203.5v5.6M54.7 203.7v5.6" fill="none" stroke="#1f1a17" stroke-width=".26"/>
<path d="M44.2 206.1h5.9v3.3h-5.9z" fill="#fff"/>
<path d="M44.2 206.1h5.9v3.3h-5.9z" fill="none" stroke="#fff" stroke-width=".2"/>
<g fill="#1f1a17">
<path d="M47.2 215.2h.2v.3h-.2z"/>
<path d="M47.2 215.8h.2v.6h-.2z"/>
<path d="M47.2 216.7h.2v.3h-.2z"/>
<path d="M47.2 217.3h.2v.6h-.2z"/>
<path d="M47.2 218.2h.2v.3h-.2z"/>
<path d="M47.2 218.8h.2v.6h-.2z"/>
<path d="M47.2 219.8h.2v.2h-.2z"/>
<path d="M47.2 220.3h.2v.6h-.2z"/>
<path d="M47.2 221.2h.2v.4h-.2z"/>
<path d="M47.2 221.8h.2v.6h-.2z"/>
<path d="M47.2 222.8h.2v.2h-.2z"/>
<path d="M47.2 223.4h.2v.6h-.2z"/>
<path d="M47.2 224.2h.2v.4h-.2z"/>
<path d="M47.2 224.8h.2v.6h-.2z"/>
<path d="M47.2 225.8h.2v.2h-.2z"/>
<path d="M47.2 226.4h.2v.6h-.2z"/>
<path d="M77 214.5h.2v.3h-.2z"/>
<path d="M77 215.2h.2v.7h-.2z"/>
<path d="M77 216.1h.2v.4h-.2z"/>
<path d="M77 216.8h.2v.7h-.2z"/>
<path d="M77 217.8h.2v.4h-.2z"/>
<path d="M77 218.5h.2v.6h-.2z"/>
<path d="M77 219.5h.2v.3h-.2z"/>
<path d="M77 220.2h.2v.7h-.2z"/>
<path d="M77 221.2h.2v.4h-.2z"/>
<path d="M77 221.8h.2v.7h-.2z"/>
<path d="M77 222.8h.2v.4h-.2z"/>
<path d="M77 223.5h.2v.7h-.2z"/>
<path d="M77 224.5h.2v.3h-.2z"/>
<path d="M77 225.2h.2v.7h-.2z"/>
<path d="M77 226.2h.2v.3h-.2z"/>
<path d="M77 226.9h.2v.6h-.2z"/>
<path d="M34.4 220.2l.1 .1z"/>
<path d="M34.6 220.2h.3v.1h-.3z"/>
<path d="M34.9 220.2l.1 .1z"/>
<path d="M35.1 220.2h.3v.1h-.3z"/>
<path d="M35.5 220.2l.1 .1z"/>
<path d="M35.6 220.2h.3v.1h-.3z"/>
<path d="M36 220.2l.1 .1z"/>
<path d="M36.2 220.2h.2v.1h-.2z"/>
<path d="M36.5 220.2l.1 .1z"/>
<path d="M36.7 220.2h.1v.1h-.1z"/>
<path d="M37 220.2l.1 .1z"/>
<path d="M37.2 220.2h.2v.1h-.2z"/>
<path d="M37.5 220.2l.1 .1z"/>
<path d="M37.7 220.2h.2v.1h-.2z"/>
<path d="M38.1 220.2v.1z"/>
<path d="M38.2 220.2h.2v.1h-.2z"/>
</g>
<path d="M34.4 186.9h25.4v13.3h-25.4z" fill="#fff"/>
<path d="M34.2 186.9h.4v13.3h-.4zM34.2 186.7h.2v.2h-.2zM34.4 186.7h25.4v.3h-25.4zM59.8 186.7h.2v.2h-.2zM59.7 186.9h.3v13.3h-.3zM59.8 200.2h.2v.1h-.2zM34.4 200h25.4v.3h-25.4zM34.2 200.2h.2v.1h-.2z" fill-rule="evenodd" fill="#1f1a17"/>
<path d="M35.5 187.7h23.4v11.3h-23.4z" fill="#fff"/>
<path d="M35.5 187.7h23.4v11.3h-23.4zM35.5 199h.1" fill="none" stroke="#1f1a17" stroke-width=".2"/>
<g fill="#1f1a17">
<path d="M58.7 187.6l1-.8 .2 .2-.9 .9z" fill-rule="evenodd"/>
<path d="M59 199.2l.9 .8-.2 .2-.9-.7z" fill-rule="evenodd"/>
<path d="M34.3 200l1-.8 .3 .3-1.1 .7z" fill-rule="evenodd"/>
<path d="M34.5 186.8l1.1 .8-.3 .3-1-.9z" fill-rule="evenodd"/>
<path d="M90.9 225.4l.3 .2 1-.2-.6 1.5z" fill-rule="evenodd"/>
<path d="M30.2 225.2l.3 .2h.6l.4-.2-.6 1.5z" fill-rule="evenodd"/>
<path d="M91.6 228.4l.6 1.4a.97 .97 0 0 0-1.2 0z" fill-rule="evenodd"/>
<path d="M30.8 215.9l.6 1.4a1.23 1.23 0 0 0-1.2 0z" fill-rule="evenodd"/>
</g>
<g fill="#1f1a17">
<path d="M91.4 224.2h.3v1.4h-.3z"/>
<path d="M30.7 224h.2v1.4h-.2z"/>
<path d="M91.4 229.7h.3v1.4h-.3z"/>
<path d="M30.7 217.2h.2v1.3h-.2z"/>
</g>
<path d="M126.5 194.5h41.1v22.6h-41.1zM144.2 194.5v-8.5h5.7v8.5M182.3 194.5l-2.9 .3-.5 .3-.1 .5v20.4l.1 .5 .5 .2 2.9 .4M184.4 193.6l.4-.9 .9-.5 6.6-.6a3.6 3.6 0 0 0 3.2-3.2l.2-2.4-2.1-.2-.2 2.4-.4 .9-.9 .4-6.6 .6a3.6 3.6 0 0 0-3.2 3.5v24.4M184.4 194.5l9.2 .8 .5 .2 .2 .5v19.6l-.2 .4-.5 .3-9.2 .8M184.4 193.6v24.4M184.4 193.6v19.8M130.8 217.1v8.5h5.6v-8.5M157.6 217.1v8.5h5.7v-8.5M182.3 218a3.5 3.5 0 0 0 3.2 3.5l6.6 .5 .9 .5 .4 .8 .2 2.5 2.1-.2-.2-2.5a3.6 3.6 0 0 0-3.2-3.2l-6.6-.5-.9-.5-.4-.9M182.3 214.1v3.9M184.4 214.1v3.9" fill="none" stroke="#00f" stroke-width=".2"/>
<path d="M147 181.3v10.9M147 194v1.8M147 197.6v10.8M144.7 205.8h11.1M145.6 204.4h2.9v2.8h-2.9zM157.6 205.8h1.8M161.2 205.8h11.1M177.5 205.8h6.1M185.4 205.8h1.7M188.9 205.8h6.1" fill="none" stroke="#f00" stroke-width=".2"/>
<g fill="none" stroke="#000" stroke-width=".2">
<path d="M146.6 178.7v2.1h1.4M147.2 178.1l-.3-.3h-.7l-.4 .3v1.5l.4 .3h.7l.3-.3M126.5 194.5l.5 .4M127 194.9v21.8M127 194.9h40.1M167.1 194.9v21.8M167.6 194.5l-.5 .4M127 216.7h40.1M127 216.7l-.5 .4M129.6 200.4h1.4M130.3 200.4v2.1M131.7 200.4h1.4v2.1h-1.4z"/>
<path d="M133.8 201.5h1.1l.3-.4v-.3l-.3-.4h-1.1v2.1M138 200.4l1.1 2.1 1.1-2.1M140.9 200.4h.7M140.9 202.5h.7M141.2 200.4v2.1M142.3 201.5h.7M143.7 200.4h-1.4v2.1h1.4M144.4 200.4l.7 2.1 .4-1 .3 1 .7-2.1M167.1 216.7l.5 .4M173.7 204.8v2.1h1.4M174.3 204.3l-.3-.4h-.7l-.4 .4v1.4l.4 .4h.7l.3-.4M118.9 222h1l.4-.4v-.3l-.4-.4h-1v2.1"/>
<path d="M121 220.9h.7M121 223h.7M121.4 220.9v2.1M123.8 220.9v2.1l-1.4-2.1v2.1M124 223.9h3.9M126.7 221.3l.3-.4v2.1M126.7 223h.7M127.9 223.4l2.9 .5-2.9 .5zM134.9 231.9v2.1h1.4M135.6 231.4l-.3-.4h-.8l-.3 .4v1.3l.3 .4h.8l.3-.4M137.8 232.3h1.4M137.8 231.6h1.4"/>
<path d="M139.9 232h1.1l.3-.4v-.4l-.3-.3h-1.1v2.1M142 232l.4-.4h.4l.3 .4v.6l-.3 .4h-.4l-.4-.4zM143.1 232.6l.3 .4M145.6 231.6h-1.1l-.3 .4v.6l.3 .4h1.1M146.3 230.9v2.1M147 232.3l.7 .7M147.7 231.6l-.7 .7h-.7M148.4 232l.4-.4h.3l.4 .4v.6l-.4 .4h-.3l-.4-.4zM149.5 232.6l.3 .4M151.9 233h-1l-.4-.4v-.6l.4-.4h.7l.3 .4v1.4l-.3 .3h-.7l-.4-.3M152.7 232.3h1l.4-.3-.4-.4h-.7l-.3 .4v.6l.3 .4h.7M158.3 231.2l-.4-.3h-.7l-.3 .3v1.4l.3 .4h.7l.4-.4"/>
<path d="M159 232.3h1.1l.3-.3-.3-.4h-.7l-.4 .4v.6l.4 .4h.7M161.1 232.3l.7-.7h.4l.4 .4v1M161.1 231.6v1.4M163.2 231.6h1.5M164 230.9v1.7l.3 .4 .4-.4M165.4 232.3h1l.4-.3-.4-.4h-.7l-.3 .4v.6l.3 .4h.7M167.5 231.6v1.4M168.9 232l-.3-.4h-.4l-.7 .7M171.7 230.9v2.1h1.4M173.9 230.9v.3M173.9 231.6v1.4M174.6 232.3l.7-.7h.3l.4 .4v1"/>
<path d="M174.6 231.6v1.4M176.7 232.3h1l.4-.3-.4-.4h-.6l-.4 .4v.6l.4 .4h.6"/>
</g>
<path d="M127.9 223.4l2.9 .5-2.9 .5z" fill="#000"/>
<g fill="none" stroke="#0f0" stroke-width=".2">
<path d="M184.4 196.2v.2zM184.4 196.3l1.8 .7M184.4 199.4h.7M185.1 199.4h1.3M185.1 199.4v1.9M187 197.3l1.9 .7 .7 .7M187.3 199.4h1.4v1.9M189.5 199.6l-.8 .6M182.3 214.1h2.1M182.3 213.4h2.1M184.4 215.2v.2zM185.1 212.2h1.3"/>
<path d="M185.1 202.2v1.8M185.1 204.9v1.8M185.1 207.6v1.8M185.1 210.3v1.9M185.1 212.2h-.7M186.1 203.5h.3M186.1 204h1.5M186.2 214.6l-1.8 .7M186.6 203.5h1M187.1 204l.5 .5v.2l-.3 .2h-.4l-.3-.2v-.2zM187.6 202.4v.4l-.3 .3h-.4l-.3-.3v-.4l.3-.3 .2 .3v.7M188.7 211.2v.3z"/>
<path d="M188.7 200.1v.2zM188.7 210.3v1.9h-1.4M188.7 202.2v1.8M188.7 204.9v1.8M188.7 207.6v1.8M188.7 211.4l.8 .6M189.5 212.9l-.6 .7-1.8 .6"/>
</g>
<text font-size="7" x="175.6" y="21.6">AH173</text>
<g font-size="4.2">
<text x="89.2" y="29.5">INTERNAL PULL-UP HALL EFFECT LATCH FOR HIGH</text>
<text x="165.4" y="34.4">TEMPERATURE</text>
<text x="20.3" y="45">Package Outline Dimensions</text>
</g>
<g font-size="3.5">
<text x="79.6" y="45">(Continued)</text>
<text x="20.3" y="55.2">(2) Package Type: SIP-3L for Ammo pack</text>
<text x="20.3" y="167">(3) SC59 (Commonly known as SOT23 in Asia)</text>
</g>
<text font-size="3.5" fill="#231f20" x="20.3" y="270.9">AH173</text>
<g font-size="2.9" fill="#1f1a17">
<text x="42.3" y="175">0.35/0.50</text>
<text x="40.5" y="194.2">TOP VIEW</text>
<text x="62.5" y="196.7" transform="rotate(-90 62.5 196.7)">1.50/</text>
<text x="65.8" y="196.7" transform="rotate(-90 65.8 196.7)">1.70</text>
<text x="68.1" y="197.1">3.00</text>
<text x="68.2" y="194.2">2.70/</text>
<text x="44.5" y="208.8">1.90</text>
<text x="41.5" y="213.9">2.90/3.10</text>
<text x="27.5" y="221.2">1.00/</text>
<text x="27.4" y="223.7">1.30</text>
<text x="88.9" y="223.4">0.10/0.20</text>
<text x="24.6" y="233.6">0.013/0.10</text>
<text x="48.1" y="236.6">0.95</text>
<text x="63.4" y="237.1">0.35/0.55</text>
</g>
<text font-size="2.8" fill="#1f1a17" x="105.2" y="242.5">0 /8</text>
<g font-size="2.8">
<text x="97.9" y="273.5">www.diodes.com</text>
<text x="105.8" y="270.2">8 of 9</text>
</g>
<text font-size="2.8" fill="#231f20" x="182.8" y="270.6">July 2010</text>
<text font-size="2.5" x="20.3" y="274">Document number: DS31044 Rev. 10 - 2</text>
<text font-size="2.1" fill="#231f20" x="173.7" y="273.2">© Diodes Incorporated</text>
<g font-size="1.3" fill="#1f1a17">
<text x="106.9" y="241.5">O</text>
<text x="111" y="241.5">O</text>
</g>
</svg>
